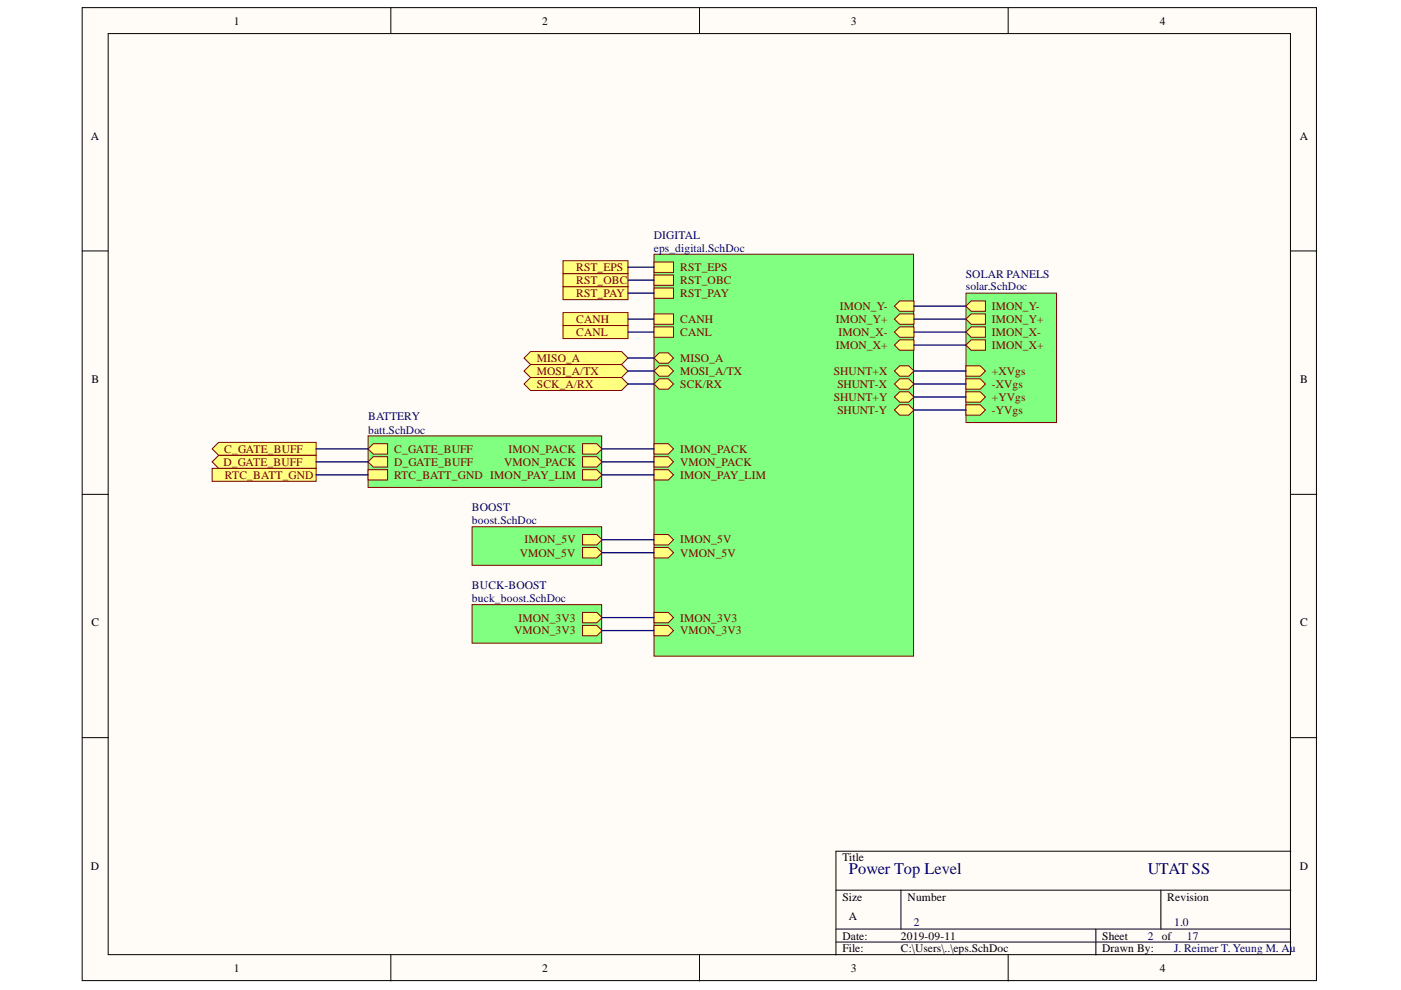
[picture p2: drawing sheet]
<svg xmlns="http://www.w3.org/2000/svg" width="297mm" height="210mm" viewBox="0 0 297 210" stroke-linecap="round" stroke-linejoin="round" font-family="sans-serif">
<g fill="#fffcf8" stroke="#000" stroke-width=".21">
<path d="M17.4 1.6h261.7v206.3h-261.7z"/>
<path d="M22.9 7.1h250.7v195.3h-250.7z"/>
</g>
<g fill="none" stroke="#000" stroke-width=".21">
<path d="M82.9 1.6v5.5M148.3 1.6v5.5M213.8 1.6v5.5M17.4 53.2h5.5M273.7 53.2h5.5M17.4 104.8h5.5M273.7 104.8h5.5M17.4 156.4h5.5M273.7 156.4h5.5M177.2 188.7h96.5M177.2 197h96.5M177.2 199.7h96.5"/>
<path d="M191 188.7v8.3M232.4 197v5.5M246.1 188.7v8.3M273.7 180.5h-96.5v22M82.9 202.5v5.5M148.3 202.5v5.5M213.8 202.5v5.5"/>
</g>
<path d="M138.7 53.9h55v85.2h-55z" fill="#80ff80" stroke="#800000" stroke-width=".21"/>
<path d="M138.7 55.6h4.1v2.2h-4.1z" fill-rule="evenodd" fill="#ffff80"/>
<path d="M138.7 55.6h4.1v2.2h-4.1z" fill="none" stroke="#800000" stroke-width=".21"/>
<path d="M138.7 58.3h4.1v2.2h-4.1z" fill-rule="evenodd" fill="#ffff80"/>
<path d="M138.7 58.3h4.1v2.2h-4.1z" fill="none" stroke="#800000" stroke-width=".21"/>
<path d="M138.7 61.1h4.1v2.2h-4.1z" fill-rule="evenodd" fill="#ffff80"/>
<path d="M138.7 61.1h4.1v2.2h-4.1z" fill="none" stroke="#800000" stroke-width=".21"/>
<path d="M138.7 66.6h4.1v2.2h-4.1z" fill-rule="evenodd" fill="#ffff80"/>
<path d="M138.7 66.6h4.1v2.2h-4.1z" fill="none" stroke="#800000" stroke-width=".21"/>
<path d="M138.7 69.3h4.1v2.2h-4.1z" fill-rule="evenodd" fill="#ffff80"/>
<path d="M138.7 69.3h4.1v2.2h-4.1z" fill="none" stroke="#800000" stroke-width=".21"/>
<path d="M138.7 75.9l1.1-1.1h1.9l1.1 1.1-1.1 1.1h-1.9z" fill-rule="evenodd" fill="#ffff80"/>
<path d="M138.7 75.9l1.1-1.1h1.9l1.1 1.1-1.1 1.1h-1.9z" fill="none" stroke="#800000" stroke-width=".21"/>
<path d="M138.7 78.7l1.1-1.1h1.9l1.1 1.1-1.1 1.1h-1.9z" fill-rule="evenodd" fill="#ffff80"/>
<path d="M138.7 78.7l1.1-1.1h1.9l1.1 1.1-1.1 1.1h-1.9z" fill="none" stroke="#800000" stroke-width=".21"/>
<path d="M138.7 81.4l1.1-1.1h1.9l1.1 1.1-1.1 1.1h-1.9z" fill-rule="evenodd" fill="#ffff80"/>
<path d="M138.7 81.4l1.1-1.1h1.9l1.1 1.1-1.1 1.1h-1.9z" fill="none" stroke="#800000" stroke-width=".21"/>
<path d="M138.7 116.1h3l1.1 1.1-1.1 1.1h-3z" fill-rule="evenodd" fill="#ffff80"/>
<path d="M138.7 116.1h3l1.1 1.1-1.1 1.1h-3z" fill="none" stroke="#800000" stroke-width=".21"/>
<path d="M138.7 113.3h3l1.1 1.1-1.1 1.1h-3z" fill-rule="evenodd" fill="#ffff80"/>
<path d="M138.7 113.3h3l1.1 1.1-1.1 1.1h-3z" fill="none" stroke="#800000" stroke-width=".21"/>
<path d="M138.7 129.8h3l1.1 1.1-1.1 1.1h-3z" fill-rule="evenodd" fill="#ffff80"/>
<path d="M138.7 129.8h3l1.1 1.1-1.1 1.1h-3z" fill="none" stroke="#800000" stroke-width=".21"/>
<path d="M189.6 73.2l1.1-1.1h3.1v2.2h-3.1z" fill-rule="evenodd" fill="#ffff80"/>
<path d="M189.6 73.2l1.1-1.1h3.1v2.2h-3.1z" fill="none" stroke="#800000" stroke-width=".21"/>
<path d="M189.6 70.4l1.1-1.1h3.1v2.2h-3.1z" fill-rule="evenodd" fill="#ffff80"/>
<path d="M189.6 70.4l1.1-1.1h3.1v2.2h-3.1z" fill="none" stroke="#800000" stroke-width=".21"/>
<path d="M189.6 67.7l1.1-1.1h3.1v2.2h-3.1z" fill-rule="evenodd" fill="#ffff80"/>
<path d="M189.6 67.7l1.1-1.1h3.1v2.2h-3.1z" fill="none" stroke="#800000" stroke-width=".21"/>
<path d="M138.7 96.8h3l1.1 1.1-1.1 1.1h-3z" fill-rule="evenodd" fill="#ffff80"/>
<path d="M138.7 96.8h3l1.1 1.1-1.1 1.1h-3z" fill="none" stroke="#800000" stroke-width=".21"/>
<path d="M189.6 64.9l1.1-1.1h3.1v2.2h-3.1z" fill-rule="evenodd" fill="#ffff80"/>
<path d="M189.6 64.9l1.1-1.1h3.1v2.2h-3.1z" fill="none" stroke="#800000" stroke-width=".21"/>
<path d="M189.6 86.9l1.1-1.1h2l1.1 1.1-1.1 1.1h-2z" fill-rule="evenodd" fill="#ffff80"/>
<path d="M189.6 86.9l1.1-1.1h2l1.1 1.1-1.1 1.1h-2z" fill="none" stroke="#800000" stroke-width=".21"/>
<path d="M189.6 84.2l1.1-1.1h2l1.1 1.1-1.1 1.1h-2z" fill-rule="evenodd" fill="#ffff80"/>
<path d="M189.6 84.2l1.1-1.1h2l1.1 1.1-1.1 1.1h-2z" fill="none" stroke="#800000" stroke-width=".21"/>
<path d="M138.7 132.6h3l1.1 1.1-1.1 1.1h-3z" fill-rule="evenodd" fill="#ffff80"/>
<path d="M138.7 132.6h3l1.1 1.1-1.1 1.1h-3z" fill="none" stroke="#800000" stroke-width=".21"/>
<path d="M189.6 81.4l1.1-1.1h2l1.1 1.1-1.1 1.1h-2z" fill-rule="evenodd" fill="#ffff80"/>
<path d="M189.6 81.4l1.1-1.1h2l1.1 1.1-1.1 1.1h-2z" fill="none" stroke="#800000" stroke-width=".21"/>
<path d="M189.6 78.7l1.1-1.1h2l1.1 1.1-1.1 1.1h-2z" fill-rule="evenodd" fill="#ffff80"/>
<path d="M189.6 78.7l1.1-1.1h2l1.1 1.1-1.1 1.1h-2z" fill="none" stroke="#800000" stroke-width=".21"/>
<path d="M138.7 94.1h3l1.1 1.1-1.1 1.1h-3z" fill-rule="evenodd" fill="#ffff80"/>
<path d="M138.7 94.1h3l1.1 1.1-1.1 1.1h-3z" fill="none" stroke="#800000" stroke-width=".21"/>
<path d="M138.7 99.6h3l1.1 1.1-1.1 1.1h-3z" fill-rule="evenodd" fill="#ffff80"/>
<path d="M138.7 99.6h3l1.1 1.1-1.1 1.1h-3z" fill="none" stroke="#800000" stroke-width=".21"/>
<g fill="#ffff80" stroke="#800000" stroke-width=".21">
<path d="M119.4 55.3h13.8v2.7h-13.8z" fill-rule="evenodd"/>
<path d="M119.4 60.8h13.8v2.7h-13.8z" fill-rule="evenodd"/>
<path d="M119.4 66.3h13.8v2.7h-13.8z" fill-rule="evenodd"/>
<path d="M119.4 69h13.8v2.8h-13.8z" fill-rule="evenodd"/>
<path d="M111.1 75.9l1.4-1.4h19.3l1.4 1.4-1.4 1.4h-19.3z" fill-rule="evenodd"/>
<path d="M111.1 78.7l1.4-1.4h19.3l1.4 1.4-1.4 1.3h-19.3z" fill-rule="evenodd"/>
<path d="M111.1 81.4l1.4-1.4h19.3l1.4 1.4-1.4 1.4h-19.3z" fill-rule="evenodd"/>
<path d="M119.4 58h13.8v2.8h-13.8z" fill-rule="evenodd"/>
</g>
<path d="M78 92.4h49.6v10.9h-49.6z" fill="#80ff80" stroke="#800000" stroke-width=".21"/>
<path d="M123.5 94.1h3l1.1 1.1-1.1 1.1h-3z" fill-rule="evenodd" fill="#ffff80"/>
<path d="M123.5 94.1h3l1.1 1.1-1.1 1.1h-3z" fill="none" stroke="#800000" stroke-width=".21"/>
<path d="M123.5 96.8h3l1.1 1.1-1.1 1.1h-3z" fill-rule="evenodd" fill="#ffff80"/>
<path d="M123.5 96.8h3l1.1 1.1-1.1 1.1h-3z" fill="none" stroke="#800000" stroke-width=".21"/>
<path d="M78 99.6h4.2v2.2h-4.2z" fill-rule="evenodd" fill="#ffff80"/>
<path d="M78 99.6h4.2v2.2h-4.2z" fill="none" stroke="#800000" stroke-width=".21"/>
<path d="M78 95.2l1.1-1.1h3.1v2.2h-3.1z" fill-rule="evenodd" fill="#ffff80"/>
<path d="M78 95.2l1.1-1.1h3.1v2.2h-3.1z" fill="none" stroke="#800000" stroke-width=".21"/>
<path d="M78 97.9l1.1-1.1h3.1v2.2h-3.1z" fill-rule="evenodd" fill="#ffff80"/>
<path d="M78 97.9l1.1-1.1h3.1v2.2h-3.1z" fill="none" stroke="#800000" stroke-width=".21"/>
<path d="M123.5 99.6h3l1.1 1.1-1.1 1.1h-3z" fill-rule="evenodd" fill="#ffff80"/>
<path d="M123.5 99.6h3l1.1 1.1-1.1 1.1h-3z" fill="none" stroke="#800000" stroke-width=".21"/>
<path d="M100.1 111.7h27.5v8.2h-27.5z" fill="#80ff80" stroke="#800000" stroke-width=".21"/>
<path d="M123.5 116.1h3l1.1 1.1-1.1 1.1h-3z" fill-rule="evenodd" fill="#ffff80"/>
<path d="M123.5 116.1h3l1.1 1.1-1.1 1.1h-3z" fill="none" stroke="#800000" stroke-width=".21"/>
<path d="M123.5 113.3h3l1.1 1.1-1.1 1.1h-3z" fill-rule="evenodd" fill="#ffff80"/>
<path d="M123.5 113.3h3l1.1 1.1-1.1 1.1h-3z" fill="none" stroke="#800000" stroke-width=".21"/>
<path d="M100.1 128.2h27.5v8.2h-27.5z" fill="#80ff80" stroke="#800000" stroke-width=".21"/>
<path d="M123.5 129.8h3l1.1 1.1-1.1 1.1h-3z" fill-rule="evenodd" fill="#ffff80"/>
<path d="M123.5 129.8h3l1.1 1.1-1.1 1.1h-3z" fill="none" stroke="#800000" stroke-width=".21"/>
<path d="M123.5 132.6h3l1.1 1.1-1.1 1.1h-3z" fill-rule="evenodd" fill="#ffff80"/>
<path d="M123.5 132.6h3l1.1 1.1-1.1 1.1h-3z" fill="none" stroke="#800000" stroke-width=".21"/>
<path d="M204.8 62.2h19.2v27.4h-19.2z" fill="#80ff80" stroke="#800000" stroke-width=".21"/>
<path d="M204.8 67.7l1.1-1.1h3v2.2h-3z" fill-rule="evenodd" fill="#ffff80"/>
<path d="M204.8 67.7l1.1-1.1h3v2.2h-3z" fill="none" stroke="#800000" stroke-width=".21"/>
<path d="M204.8 64.9l1.1-1.1h3v2.2h-3z" fill-rule="evenodd" fill="#ffff80"/>
<path d="M204.8 64.9l1.1-1.1h3v2.2h-3z" fill="none" stroke="#800000" stroke-width=".21"/>
<path d="M204.8 85.8h3l1.1 1.1-1.1 1.1h-3z" fill-rule="evenodd" fill="#ffff80"/>
<path d="M204.8 85.8h3l1.1 1.1-1.1 1.1h-3z" fill="none" stroke="#800000" stroke-width=".21"/>
<path d="M204.8 73.2l1.1-1.1h3v2.2h-3z" fill-rule="evenodd" fill="#ffff80"/>
<path d="M204.8 73.2l1.1-1.1h3v2.2h-3z" fill="none" stroke="#800000" stroke-width=".21"/>
<path d="M204.8 83.1h3l1.1 1.1-1.1 1.1h-3z" fill-rule="evenodd" fill="#ffff80"/>
<path d="M204.8 83.1h3l1.1 1.1-1.1 1.1h-3z" fill="none" stroke="#800000" stroke-width=".21"/>
<path d="M204.8 77.6h3l1.1 1.1-1.1 1.1h-3z" fill-rule="evenodd" fill="#ffff80"/>
<path d="M204.8 77.6h3l1.1 1.1-1.1 1.1h-3z" fill="none" stroke="#800000" stroke-width=".21"/>
<path d="M204.8 80.3h3l1.1 1.1-1.1 1.1h-3z" fill-rule="evenodd" fill="#ffff80"/>
<path d="M204.8 80.3h3l1.1 1.1-1.1 1.1h-3z" fill="none" stroke="#800000" stroke-width=".21"/>
<path d="M204.8 70.4l1.1-1.1h3v2.2h-3z" fill-rule="evenodd" fill="#ffff80"/>
<path d="M204.8 70.4l1.1-1.1h3v2.2h-3z" fill="none" stroke="#800000" stroke-width=".21"/>
<g fill="#ffff80" stroke="#800000" stroke-width=".21">
<path d="M45 99.3h22v2.8h-22z" fill-rule="evenodd"/>
<path d="M45 95.2l1.4-1.4h20.6v2.8h-20.6z" fill-rule="evenodd"/>
<path d="M45 97.9l1.4-1.3h20.6v2.7h-20.6z" fill-rule="evenodd"/>
</g>
<g fill="none" stroke="#000080" stroke-width=".28">
<path d="M133.2 56.7h5.5M133.2 59.4h5.5M133.2 70.4h5.5M133.2 78.7h5.5M133.2 75.9h5.5M133.2 62.2h5.5M133.2 67.7h5.5M193.8 70.4h11M193.8 78.7h11M193.8 67.7h11M193.8 64.9h11M193.8 73.2h11"/>
<path d="M67 95.2h11M67 97.9h11M127.6 95.2h11.1M127.6 97.9h11.1M133.2 81.4h5.5M193.8 81.4h11M193.8 86.9h11M193.8 84.2h11M67 100.7h11M127.6 117.2h11.1M127.6 114.4h11.1M127.6 100.7h11.1"/>
<path d="M127.6 130.9h11.1M127.6 133.7h11.1"/>
</g>
<g font-size="3.5" fill="#000080">
<text x="180" y="185.3">Power Top Level</text>
<text x="243.3" y="185.3">UTAT SS</text>
</g>
<g font-size="2.4">
<text x="49.6" y="5.2">1</text>
<text x="114.9" y="5.2">2</text>
<text x="180.4" y="5.2">3</text>
<text x="245.9" y="5.2">4</text>
<text x="19.3" y="29.7">A</text>
<text x="275.6" y="29.7">A</text>
<text x="19.4" y="81.2">B</text>
<text x="275.6" y="81.2">B</text>
<text x="19.4" y="132.8">C</text>
<text x="275.6" y="132.8">C</text>
<text x="19.3" y="184.4">D</text>
<text x="178.6" y="182.6">Title</text>
<text x="275.6" y="184.4">D</text>
<text x="178.6" y="190.9">Size</text>
<text x="192.4" y="190.9">Number</text>
<text x="247.5" y="190.9">Revision</text>
<text x="180" y="195.1">A</text>
<text x="178.6" y="199.2">Date:</text>
<text x="178.6" y="201.9">File:</text>
<text x="191" y="199.2">2019-09-11</text>
<text x="191" y="201.9">C:\Users\..\eps.SchDoc</text>
<text x="233.7" y="199.2">Sheet</text>
<text x="233.7" y="201.9">Drawn By:</text>
<text x="246.3" y="199.2">of</text>
<text x="49.6" y="206.1">1</text>
<text x="114.9" y="206.1">2</text>
<text x="180.4" y="206.1">3</text>
<text x="245.9" y="206.1">4</text>
</g>
<g font-size="2.4" fill="#000080">
<text x="138.6" y="50.6">DIGITAL</text>
<text x="138.6" y="53.4">eps_digital.SchDoc</text>
<text x="204.8" y="58.9">SOLAR PANELS</text>
<text x="204.8" y="61.6">solar.SchDoc</text>
<text x="78.1" y="89.1">BATTERY</text>
<text x="78.1" y="91.9">batt.SchDoc</text>
<text x="100.1" y="108.4">BOOST</text>
<text x="100.1" y="111.2">boost.SchDoc</text>
<text x="100.1" y="124.9">BUCK-BOOST</text>
<text x="100.1" y="127.7">buck_boost.SchDoc</text>
<text x="193.8" y="196.4">2</text>
<text x="248.9" y="196.4">1.0</text>
<text x="243.3" y="199.2">2</text>
<text x="248.9" y="201.9">J. Reimer T. Yeung M. Au</text>
<text x="251.6" y="199.2">17</text>
</g>
<g font-size="2.4" fill="#800000">
<text x="122.1" y="57.4">RST_EPS</text>
<text x="144.2" y="57.4">RST_EPS</text>
<text x="122.1" y="63">RST_PAY</text>
<text x="122.1" y="60.2">RST_OBC</text>
<text x="144.2" y="60.2">RST_OBC</text>
<text x="144.2" y="63">RST_PAY</text>
<text x="178" y="65.7">IMON_Y-</text>
<text x="210.3" y="65.7">IMON_Y-</text>
<text x="122.1" y="68.5">CANH</text>
<text x="122.1" y="71.2">CANL</text>
<text x="144.2" y="68.5">CANH</text>
<text x="144.2" y="71.2">CANL</text>
<text x="177.2" y="68.5">IMON_Y+</text>
<text x="177.8" y="71.2">IMON_X-</text>
<text x="210.3" y="68.5">IMON_Y+</text>
<text x="210.3" y="71.2">IMON_X-</text>
<text x="113.8" y="76.7">MISO_A</text>
<text x="144.2" y="76.7">MISO_A</text>
<text x="177.2" y="74">IMON_X+</text>
<text x="210.3" y="74">IMON_X+</text>
<text x="113.8" y="79.5">MOSI_A/TX</text>
<text x="113.8" y="82.3">SCK_A/RX</text>
<text x="144.2" y="79.5">MOSI_A/TX</text>
<text x="144.2" y="82.3">SCK/RX</text>
<text x="176.8" y="79.5">SHUNT+X</text>
<text x="177.5" y="82.3">SHUNT-X</text>
<text x="210.3" y="79.5">+XVgs</text>
<text x="210.3" y="82.3">-XVgs</text>
<text x="176.8" y="85">SHUNT+Y</text>
<text x="177.5" y="87.8">SHUNT-Y</text>
<text x="210.3" y="87.8">-YVgs</text>
<text x="210.3" y="85">+YVgs</text>
<text x="47.5" y="96">C_GATE_BUFF</text>
<text x="83.6" y="96">C_GATE_BUFF</text>
<text x="107.8" y="96">IMON_PACK</text>
<text x="144.2" y="96">IMON_PACK</text>
<text x="47.4" y="98.8">D_GATE_BUFF</text>
<text x="47.7" y="101.5">RTC_BATT_GND</text>
<text x="83.6" y="101.5">RTC_BATT_GND IMON_PAY_LIM</text>
<text x="83.6" y="98.8">D_GATE_BUFF</text>
<text x="106.9" y="98.8">VMON_PACK</text>
<text x="144.2" y="98.8">VMON_PACK</text>
<text x="144.2" y="101.5">IMON_PAY_LIM</text>
<text x="110.2" y="118">VMON_5V</text>
<text x="111.2" y="115.2">IMON_5V</text>
<text x="144.2" y="118">VMON_5V</text>
<text x="144.2" y="115.2">IMON_5V</text>
<text x="110" y="131.8">IMON_3V3</text>
<text x="144.2" y="131.8">IMON_3V3</text>
<text x="109" y="134.5">VMON_3V3</text>
<text x="144.2" y="134.5">VMON_3V3</text>
</g>
</svg>
